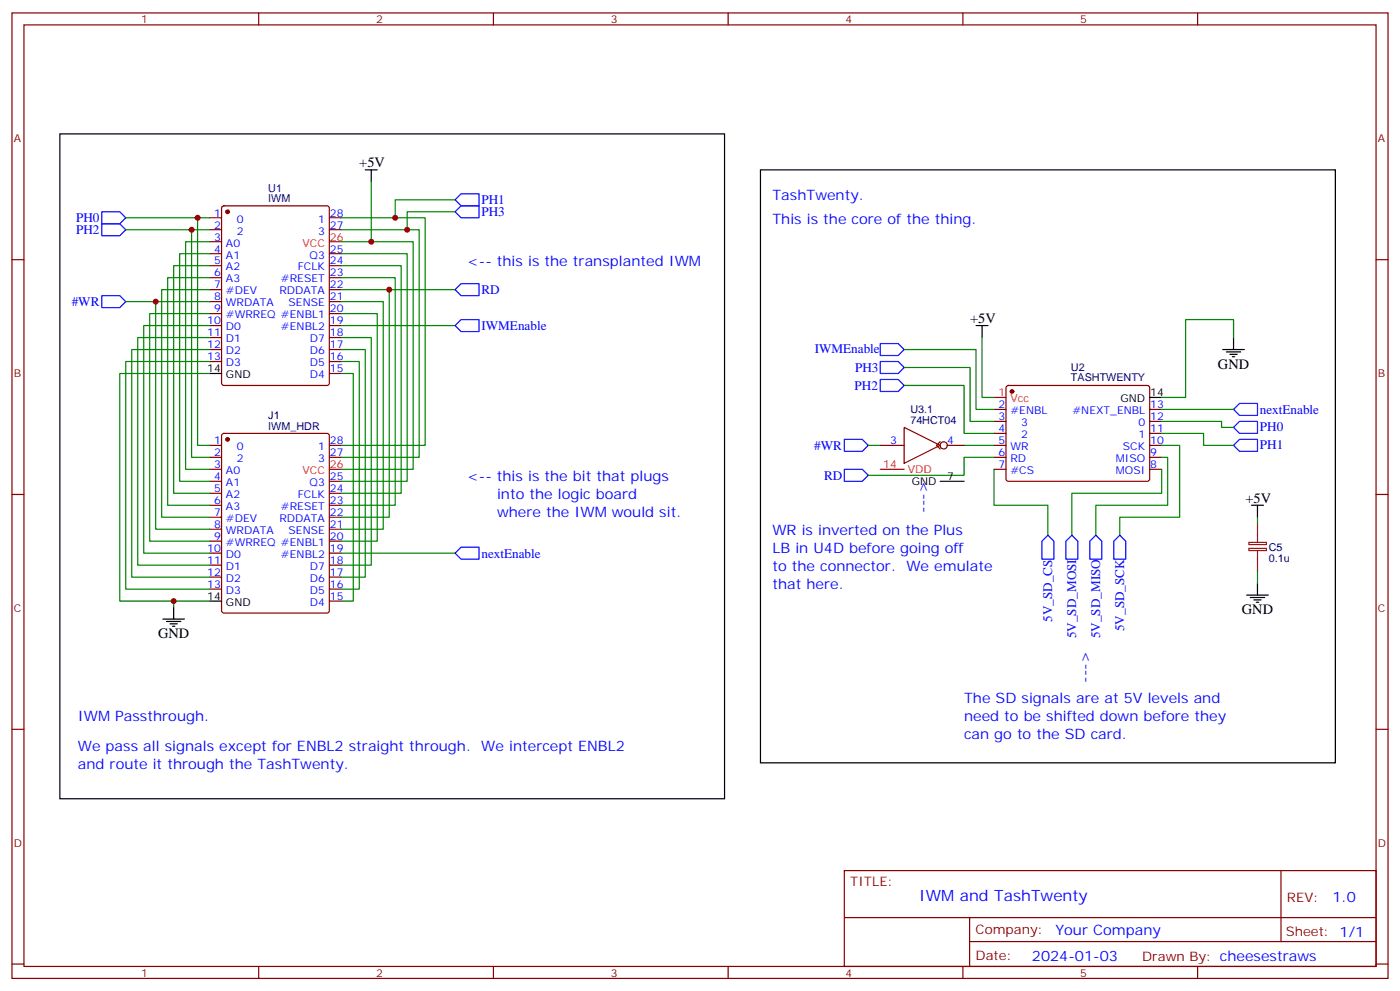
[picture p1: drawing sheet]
<svg xmlns="http://www.w3.org/2000/svg" width="412mm" height="292mm" viewBox="0 0 412 292" stroke-linecap="round" stroke-linejoin="round" font-family="sans-serif">
<g fill="none" stroke="#870000" stroke-width=".35">
<path d="M3.5 3.8h405.4v284.3h-405.4zM7.1 7.3h398.2v277.3h-398.2zM76.2 3.8v3.5M145.3 3.8v3.5M214.5 3.8v3.5M283.6 3.8v3.5M352.8 3.8v3.5M3.5 76.5h3.6M61.7 64.1h3.6M61.7 67.7h3.6M61.7 71.2h3.6M61.7 74.7h3.6"/>
<path d="M61.7 78.2h3.6M65.5 60.8l.5-.2h30.3l.7 .4v51.8l-.4 .7h-30.6l-.7-.4v-51.8zM97 64.1h3.5M97 67.7h3.5M97 74.7h3.5M97 78.2h3.5M405.3 76.5h3.6M61.7 81.8h3.6M61.7 85.3h3.6M61.7 88.8h3.6M61.7 92.4h3.6M61.7 95.9h3.6"/>
<path d="M61.7 99.4h3.6M97 81.8h3.5M97 85.3h3.5M97 88.8h3.5M97 92.4h3.5M97 95.9h3.5M97 99.4h3.5M61.7 102.9h3.6M61.7 106.5h3.6M97 102.9h3.5M97 106.5h3.5M97 110h3.5"/>
<path d="M296.6 113.7l.4-.2 41.2 .1 .5 .6-.1 27.1-.6 .4h-41.2l-.5-.7v-26.8zM61.7 131.2h3.6M61.7 134.7h3.6M61.7 138.2h3.6M65.5 127.8l.5-.2h30.3l.7 .5v51.7l-.4 .7-30.6 .1-.7-.5v-51.8zM97 131.2h3.5M97 134.7h3.5M259.3 131.2h7M266.3 125.9l10.6 5.3-10.6 5.3zM276.9 130.1l-1 1.1 1 1M279 131.2h5M292.8 131.2h3.5"/>
<path d="M292.8 134.7h3.5M292.8 138.2h3.5M292.8 120.6h3.5M292.8 124.1h3.5M292.8 127.6h3.5M338.7 131.2h3.5M338.7 134.7h3.5M338.7 138.2h3.5M338.7 120.6h3.5M338.7 124.1h3.5M338.7 127.6h3.5M3.5 145.6h3.6"/>
<path d="M61.7 141.7h3.6M61.7 145.3h3.6M61.7 148.8h3.6M61.7 152.3h3.6M61.7 155.9h3.6M61.7 159.4h3.6M97 141.7h3.5M97 145.3h3.5M97 148.8h3.5M97 152.3h3.5M97 155.9h3.5M97 159.4h3.5"/>
<path d="M405.3 145.6h3.6M61.7 162.9h3.6M61.7 166.4h3.6M61.7 170h3.6M61.7 173.5h3.6M97 162.9h3.5M97 166.4h3.5M97 170h3.5M97 173.5h3.5M97 177h3.5M3.5 214.8h3.6M405.3 214.8h3.6"/>
<path d="M248.7 256.4h156.6v28.2h-156.6zM377.3 256.4v20.9M248.7 270.2h156.5M285.6 277.3h119.6M285.6 270.2v14.2M3.5 283.9h3.6M76.2 284.6v3.5M145.3 284.6v3.5M214.5 284.6v3.5M283.6 284.6v3.5M352.8 284.6v3.5M405.3 283.9h3.6"/>
<circle cx="278" cy="131.2" r="1.06"/>
</g>
<g fill="#870000" stroke="#870000" stroke-width=".35">
<circle cx="67" cy="62.4" r=".53"/>
<circle cx="67" cy="129.4" r=".53"/>
<circle cx="298.1" cy="115.3" r=".53"/>
</g>
<g fill="none" stroke="#000" stroke-width=".35">
<path d="M17.6 39.4h195.8v195.8h-195.8zM107.6 50h3.5M109.4 50v3.6M224 50h169.3v174.6h-169.3zM287.5 95.9h3.5M289.3 95.9v3.5M363.4 99.4v3.5M61.7 110h3.6M338.7 117.1h3.5M360.2 102.9h6.3M361.2 103.6h4.3M362.3 104.4h2.1"/>
<path d="M363 105.1h.7M276.9 141.7h7.1M368.7 148.8h3.5M370.4 148.8v3.5M51.2 178.8v3.5M61.7 177h3.6M367.2 175.3h6.4M368.3 176h4.2M369.4 176.7h2.1M370.1 177.4h.7M370.4 171.7v3.6M48 182.3h6.3"/>
<path d="M49 183h4.3M50.1 183.7h2.1M50.8 184.4h.7"/>
</g>
<path d="M97 71.2h3.5M292.8 117.1h3.5M97 138.2h3.5M259.3 138.2h7" fill="none" stroke="#f00" stroke-width=".35"/>
<g fill="none" stroke="#008700" stroke-width=".35">
<path d="M109.4 53.6v17.6M134.1 58.8h-17.7v5.3M37 64.1h21.2M37 67.7h19.4M61.7 64.1h-3.5v67.1h3.5M61.7 67.7h-5.3v67h5.3M61.7 71.2h-7v67h7M61.7 74.7h-8.8v67h8.8M61.7 78.2h-10.5v67.1h10.5M100.5 78.2h17.7v67.1h-17.7M100.5 74.7h19.4v67h-19.4M100.5 71.2h21.2v67h-21.2"/>
<path d="M100.5 67.7h23v67h-23M100.5 64.1h24.7v67.1h-24.7M134.1 62.4h-14.2v5.3M37 88.8h8.9M61.7 81.8h-12.3v67h12.3M61.7 85.3h-14.1v67h14.1M61.7 88.8h-15.8v67.1h15.8M61.7 92.4h-17.6v67h17.6M61.7 95.9h-19.4v67h19.4M61.7 99.4h-21.1v67h21.1M100.5 99.4h8.9v67h-8.9M100.5 92.4h10.6v67h-10.6"/>
<path d="M100.5 88.8h12.4v67.1h-12.4M100.5 85.3h14.2v67h-14.2M100.5 81.8h15.9v67h-15.9M100.5 95.9h33.6M114.7 85.3h19.4M289.3 99.4v17.7h3.5M363.4 99.4v-5.3h-14.2v23h-7M61.7 102.9h-22.9v67.1h22.9M61.7 106.5h-24.7v67h24.7M61.7 110h-26.4v67h26.4M100.5 110h3.6v67h-3.6M100.5 106.5h5.3v67h-5.3"/>
<path d="M100.5 102.9h7.1v67.1h-7.1M266.3 102.9h21.2v17.7h5.3M266.3 108.2h19.5v15.9h7M266.3 113.5h17.7v14.1h8.8M255.8 131.2h3.5M284 131.2h8.8M292.8 138.2v10.6h15.9v8.8M292.8 134.7h-8.8v5.3h-28.2M342.2 138.2v7.1h-26.5v12.3M342.2 134.7h1.8v14.1h-21.2v8.8M342.2 131.2h5.3v21.1h-17.7v5.3M342.2 124.1h17.6v1.8h3.6"/>
<path d="M342.2 127.6h12.3v3.6h8.9M342.2 120.6h21.2M370.4 152.3v1.8M51.2 177v1.8M100.5 162.9h33.6M370.4 168.2v3.5"/>
</g>
<g fill="none" stroke="#00f" stroke-width=".35">
<path d="M134.1 58.8l1.7-1.7h5.3v3.5h-5.3zM30 62.4h5.3l1.7 1.7-1.7 1.8h-5.3zM30 65.9h5.3l1.7 1.8-1.7 1.7h-5.3zM134.1 62.4l1.7-1.8h5.3v3.5h-5.3zM30 87.1h5.3l1.7 1.7-1.7 1.8h-5.3zM134.1 95.9l1.7-1.8h5.3v3.5h-5.3zM134.1 85.3l1.7-1.8h5.3v3.6h-5.3zM259.3 101.2h5.3l1.7 1.7-1.7 1.8h-5.3zM259.3 106.5h5.3l1.7 1.7-1.7 1.8h-5.3zM259.3 111.8h5.3l1.7 1.7-1.7 1.8h-5.3zM365.1 118.8h5.3v3.5h-5.3l-1.7-1.7zM248.7 129.4h5.3l1.8 1.8-1.8 1.7h-5.3z"/>
<path d="M248.7 138.2h5.3l1.8 1.8-1.8 1.7h-5.3zM363.4 125.9l1.7-1.8h5.3v3.5h-5.3zM363.4 131.2l1.7-1.8h5.3v3.5h-5.3zM308.7 157.6l1.7 1.8v5.3h-3.5v-5.3zM315.7 157.6l1.8 1.8v5.3h-3.5v-5.3zM322.8 157.6l1.8 1.8v5.3h-3.6v-5.3zM329.8 157.6l1.8 1.8v5.3h-3.5v-5.3zM134.1 162.9l1.7-1.8h5.3v3.6h-5.3z"/>
</g>
<path d="M367.9 159.7h5.2v.7h-5.2zM370.4 154.1v5.6M367.9 161.5h5.2v.6h-5.2zM370.4 162.2v6" fill="none" stroke="#8c2424" stroke-width=".35"/>
<g fill="#c00">
<circle cx="51.2" cy="177" r=".88"/>
<circle cx="109.4" cy="71.2" r=".88"/>
<circle cx="114.7" cy="85.3" r=".88"/>
<circle cx="45.9" cy="88.8" r=".88"/>
<circle cx="116.4" cy="64.1" r=".88"/>
<circle cx="119.9" cy="67.7" r=".88"/>
<circle cx="58.2" cy="64.1" r=".88"/>
<circle cx="56.4" cy="67.7" r=".88"/>
</g>
<text font-size="4.6" fill="#00f" x="270.8" y="265.4">IWM and TashTwenty</text>
<g font-size="4.2">
<text x="105.8" y="49.3">+5V</text>
<text x="285.8" y="95.2">+5V</text>
<text x="358.8" y="108.6">GND</text>
<text x="366.9" y="148.1">+5V</text>
<text x="365.8" y="180.9">GND</text>
<text x="46.6" y="188">GND</text>
</g>
<g font-size="4.2" fill="#00f">
<text x="227.5" y="58.8">TashTwenty.</text>
<text x="227.5" y="65.9">This is the core of the thing.</text>
<text x="137.6" y="78.2">&lt;-- this is the transplanted IWM</text>
<text x="137.6" y="141.7">&lt;-- this is the bit that plugs</text>
<text x="146.4" y="147">into the logic board</text>
<text x="146.4" y="152.3">where the IWM would sit.</text>
<text x="273.2" y="151" transform="rotate(-90 273.2 151)">---&gt;</text>
<text x="227.5" y="157.6">WR is inverted on the Plus</text>
<text x="227.5" y="162.9">LB in U4D before going off</text>
<text x="227.5" y="168.2">to the connector.</text>
<text x="227.5" y="173.5">that here.</text>
<text x="267" y="168.2">We emulate</text>
<text x="320.9" y="201" transform="rotate(-90 320.9 201)">---&gt;</text>
<text x="284" y="207">The SD signals are at 5V levels and</text>
<text x="22.9" y="212.3">IWM Passthrough.</text>
<text x="284" y="212.3">need to be shifted down before they</text>
<text x="22.9" y="221.1">We pass all signals except for ENBL2 straight through.</text>
<text x="141.8" y="221.1">We intercept ENBL2</text>
<text x="284" y="217.6">can go to the SD card.</text>
<text x="22.9" y="226.4">and route it through the TashTwenty.</text>
<text x="392.5" y="265.7">1.0</text>
<text x="310.9" y="275.2">Your Company</text>
<text x="304" y="283">2024-01-03</text>
</g>
<g font-size="3.9" fill="#00f">
<text x="22.4" y="65.4">PH0</text>
<text x="141.8" y="60">PH1</text>
<text x="141.8" y="63.5">PH3</text>
<text x="22.4" y="68.9">PH2</text>
<text x="141.8" y="86.5">RD</text>
<text x="21.1" y="90.1">#WR</text>
<text x="141.8" y="97.2">IWMEnable</text>
<text x="240" y="104.1">IWMEnable</text>
<text x="251.9" y="109.5">PH3</text>
<text x="251.7" y="114.8">PH2</text>
<text x="371.1" y="121.9">nextEnable</text>
<text x="371.1" y="127">PH0</text>
<text x="239.9" y="132.4">#WR</text>
<text x="371.1" y="132.3">PH1</text>
<text x="242.8" y="141.2">RD</text>
<text x="141.8" y="164.2">nextEnable</text>
<text x="309.9" y="183.2" transform="rotate(-90 309.9 183.2)">5V_SD_CS</text>
<text x="331.1" y="185.9" transform="rotate(-90 331.1 185.9)">5V_SD_SCK</text>
<text x="317" y="188" transform="rotate(-90 317 188)">5V_SD_MOSI</text>
<text x="324" y="188" transform="rotate(-90 324 188)">5V_SD_MISO</text>
</g>
<g font-size="3.9" fill="#800">
<text x="250.5" y="261">TITLE:</text>
<text x="379.1" y="265.7">REV:</text>
<text x="287.4" y="275.2">Company:</text>
<text x="378.7" y="275.8">Sheet: 1/1</text>
<text x="287.4" y="282.9">Date:</text>
<text x="336.4" y="282.9">Drawn By: cheesestraws</text>
</g>
<g font-size="3.2" fill="#800">
<text x="41.6" y="6.8">1</text>
<text x="110.8" y="6.8">2</text>
<text x="179.9" y="6.8">3</text>
<text x="249.1" y="6.8">4</text>
<text x="318.2" y="6.8">5</text>
<text x="4.1" y="41.9">A</text>
<text x="405.9" y="41.9">A</text>
<text x="4.1" y="111.1">B</text>
<text x="405.9" y="111.1">B</text>
<text x="4.1" y="180.2">C</text>
<text x="405.9" y="180.2">C</text>
<text x="4.1" y="249.3">D</text>
<text x="405.9" y="249.3">D</text>
<text x="41.6" y="287.6">1</text>
<text x="110.8" y="287.6">2</text>
<text x="179.9" y="287.6">3</text>
<text x="249.1" y="287.6">4</text>
<text x="318.2" y="287.6">5</text>
</g>
<g font-size="3.2" fill="#000080">
<text x="79" y="59.5">IWM</text>
<text x="79" y="56.4">U1</text>
<text x="315.5" y="112.3">TASHTWENTY</text>
<text x="315.5" y="109.2">U2</text>
<text x="79" y="123.5">J1</text>
<text x="268.2" y="124.8">74HCT04</text>
<text x="268.2" y="121.6">U3.1</text>
<text x="79" y="126.5">IWM_HDR</text>
<text x="373.8" y="165.5">0.1u</text>
<text x="373.8" y="162.3">C5</text>
</g>
<g font-size="3.2" fill="#00f">
<text x="63.1" y="63.8">1</text>
<text x="69.7" y="65.5">0</text>
<text x="93.7" y="65.5">1</text>
<text x="97.2" y="63.8">28</text>
<text x="63.1" y="67.3">2</text>
<text x="63.1" y="70.8">3</text>
<text x="69.7" y="69.1">2</text>
<text x="93.7" y="69.1">3</text>
<text x="97.2" y="67.3">27</text>
<text x="63.1" y="74.4">4</text>
<text x="63.1" y="77.9">5</text>
<text x="66.6" y="72.6">A0</text>
<text x="66.6" y="76.1">A1</text>
<text x="91.2" y="76.1">Q3</text>
<text x="97.2" y="77.9">24</text>
<text x="97.2" y="74.4">25</text>
<text x="63.1" y="81.4">6</text>
<text x="66.6" y="79.7">A2</text>
<text x="66.6" y="83.2">A3</text>
<text x="82.8" y="83.2">#RESET</text>
<text x="87.7" y="79.7">FCLK</text>
<text x="97.2" y="81.4">23</text>
<text x="63.1" y="84.9">7</text>
<text x="63.1" y="88.5">8</text>
<text x="66.6" y="86.7">#DEV</text>
<text x="82.3" y="86.7">RDDATA</text>
<text x="97.2" y="88.5">21</text>
<text x="97.2" y="84.9">22</text>
<text x="61.1" y="95.5">10</text>
<text x="63.1" y="92">9</text>
<text x="66.6" y="90.2">WRDATA</text>
<text x="66.6" y="93.8">#WRREQ #ENBL1</text>
<text x="85" y="90.2">SENSE</text>
<text x="97.2" y="95.5">19</text>
<text x="97.2" y="92">20</text>
<text x="61.1" y="99.1">11</text>
<text x="66.6" y="97.3">D0</text>
<text x="66.6" y="100.8">D1</text>
<text x="82.8" y="97.3">#ENBL2</text>
<text x="91.2" y="100.8">D7</text>
<text x="97.2" y="99.1">18</text>
<text x="61.1" y="102.6">12</text>
<text x="61.1" y="106.1">13</text>
<text x="66.6" y="104.4">D2</text>
<text x="66.6" y="107.9">D3</text>
<text x="91.2" y="107.9">D5</text>
<text x="91.2" y="104.4">D6</text>
<text x="97.2" y="106.1">16</text>
<text x="97.2" y="102.6">17</text>
<text x="91.2" y="111.4">D4</text>
<text x="97.2" y="109.6">15</text>
<text x="294.1" y="120.2">2</text>
<text x="294.1" y="123.8">3</text>
<text x="297.6" y="122">#ENBL</text>
<text x="300.8" y="125.5">3</text>
<text x="315.9" y="122">#NEXT_ENBL</text>
<text x="335.3" y="125.5">0</text>
<text x="338.8" y="123.8">12</text>
<text x="338.8" y="120.2">13</text>
<text x="63.1" y="130.8">1</text>
<text x="97.2" y="130.8">28</text>
<text x="262.2" y="130.8">3</text>
<text x="279" y="130.8">4</text>
<text x="294.1" y="127.3">4</text>
<text x="294.1" y="130.8">5</text>
<text x="300.8" y="129">2</text>
<text x="335.3" y="129">1</text>
<text x="338.8" y="130.8">10</text>
<text x="338.8" y="127.3">11</text>
<text x="63.1" y="134.3">2</text>
<text x="63.1" y="137.9">3</text>
<text x="69.7" y="132.6">0</text>
<text x="69.7" y="136.1">2</text>
<text x="93.7" y="136.1">3</text>
<text x="93.7" y="132.6">1</text>
<text x="97.2" y="134.3">27</text>
<text x="294.1" y="134.3">6</text>
<text x="294.1" y="137.9">7</text>
<text x="297.6" y="132.6">WR</text>
<text x="297.6" y="136.1">RD</text>
<text x="328.7" y="136.1">MISO</text>
<text x="330.8" y="132.6">SCK</text>
<text x="338.8" y="137.9">8</text>
<text x="338.8" y="134.3">9</text>
<text x="63.1" y="141.4">4</text>
<text x="66.6" y="139.6">A0</text>
<text x="66.6" y="143.2">A1</text>
<text x="91.2" y="143.2">Q3</text>
<text x="97.2" y="141.4">25</text>
<text x="297.6" y="139.6">#CS</text>
<text x="328.7" y="139.6">MOSI</text>
<text x="63.1" y="144.9">5</text>
<text x="63.1" y="148.4">6</text>
<text x="66.6" y="146.7">A2</text>
<text x="87.7" y="146.7">FCLK</text>
<text x="97.2" y="148.4">23</text>
<text x="97.2" y="144.9">24</text>
<text x="63.1" y="152">7</text>
<text x="63.1" y="155.5">8</text>
<text x="66.6" y="150.2">A3</text>
<text x="66.6" y="153.7">#DEV</text>
<text x="82.3" y="153.7">RDDATA</text>
<text x="82.8" y="150.2">#RESET</text>
<text x="97.2" y="155.5">21</text>
<text x="97.2" y="152">22</text>
<text x="63.1" y="159">9</text>
<text x="66.6" y="157.3">WRDATA</text>
<text x="66.6" y="160.8">#WRREQ #ENBL1</text>
<text x="85" y="157.3">SENSE</text>
<text x="97.2" y="159">20</text>
<text x="61.1" y="162.6">10</text>
<text x="61.1" y="166.1">11</text>
<text x="66.6" y="164.3">D0</text>
<text x="66.6" y="167.9">D1</text>
<text x="82.8" y="164.3">#ENBL2</text>
<text x="91.2" y="167.9">D7</text>
<text x="97.2" y="166.1">18</text>
<text x="97.2" y="162.6">19</text>
<text x="61.1" y="169.6">12</text>
<text x="61.1" y="173.1">13</text>
<text x="66.6" y="171.4">D2</text>
<text x="91.2" y="171.4">D6</text>
<text x="97.2" y="173.1">16</text>
<text x="97.2" y="169.6">17</text>
<text x="66.6" y="174.9">D3</text>
<text x="91.2" y="178.4">D4</text>
<text x="91.2" y="174.9">D5</text>
<text x="97.2" y="176.7">15</text>
</g>
<g font-size="3.2" fill="#f00">
<text x="97.2" y="70.8">26</text>
<text x="89.1" y="72.6">VCC</text>
<text x="294.1" y="116.7">1</text>
<text x="297.6" y="118.5">Vcc</text>
<text x="97.2" y="137.9">26</text>
<text x="260.2" y="137.9">14</text>
<text x="89.1" y="139.6">VCC</text>
<text x="267.4" y="139.3">VDD</text>
</g>
<g font-size="3.2">
<text x="61.1" y="109.6">14</text>
<text x="66.6" y="111.4">GND</text>
<text x="330.1" y="118.5">GND</text>
<text x="338.8" y="116.7">14</text>
<text x="268.6" y="142.8">GND</text>
<text x="279" y="141.4">7</text>
<text x="61.1" y="176.7">14</text>
<text x="66.6" y="178.4">GND</text>
</g>
</svg>
